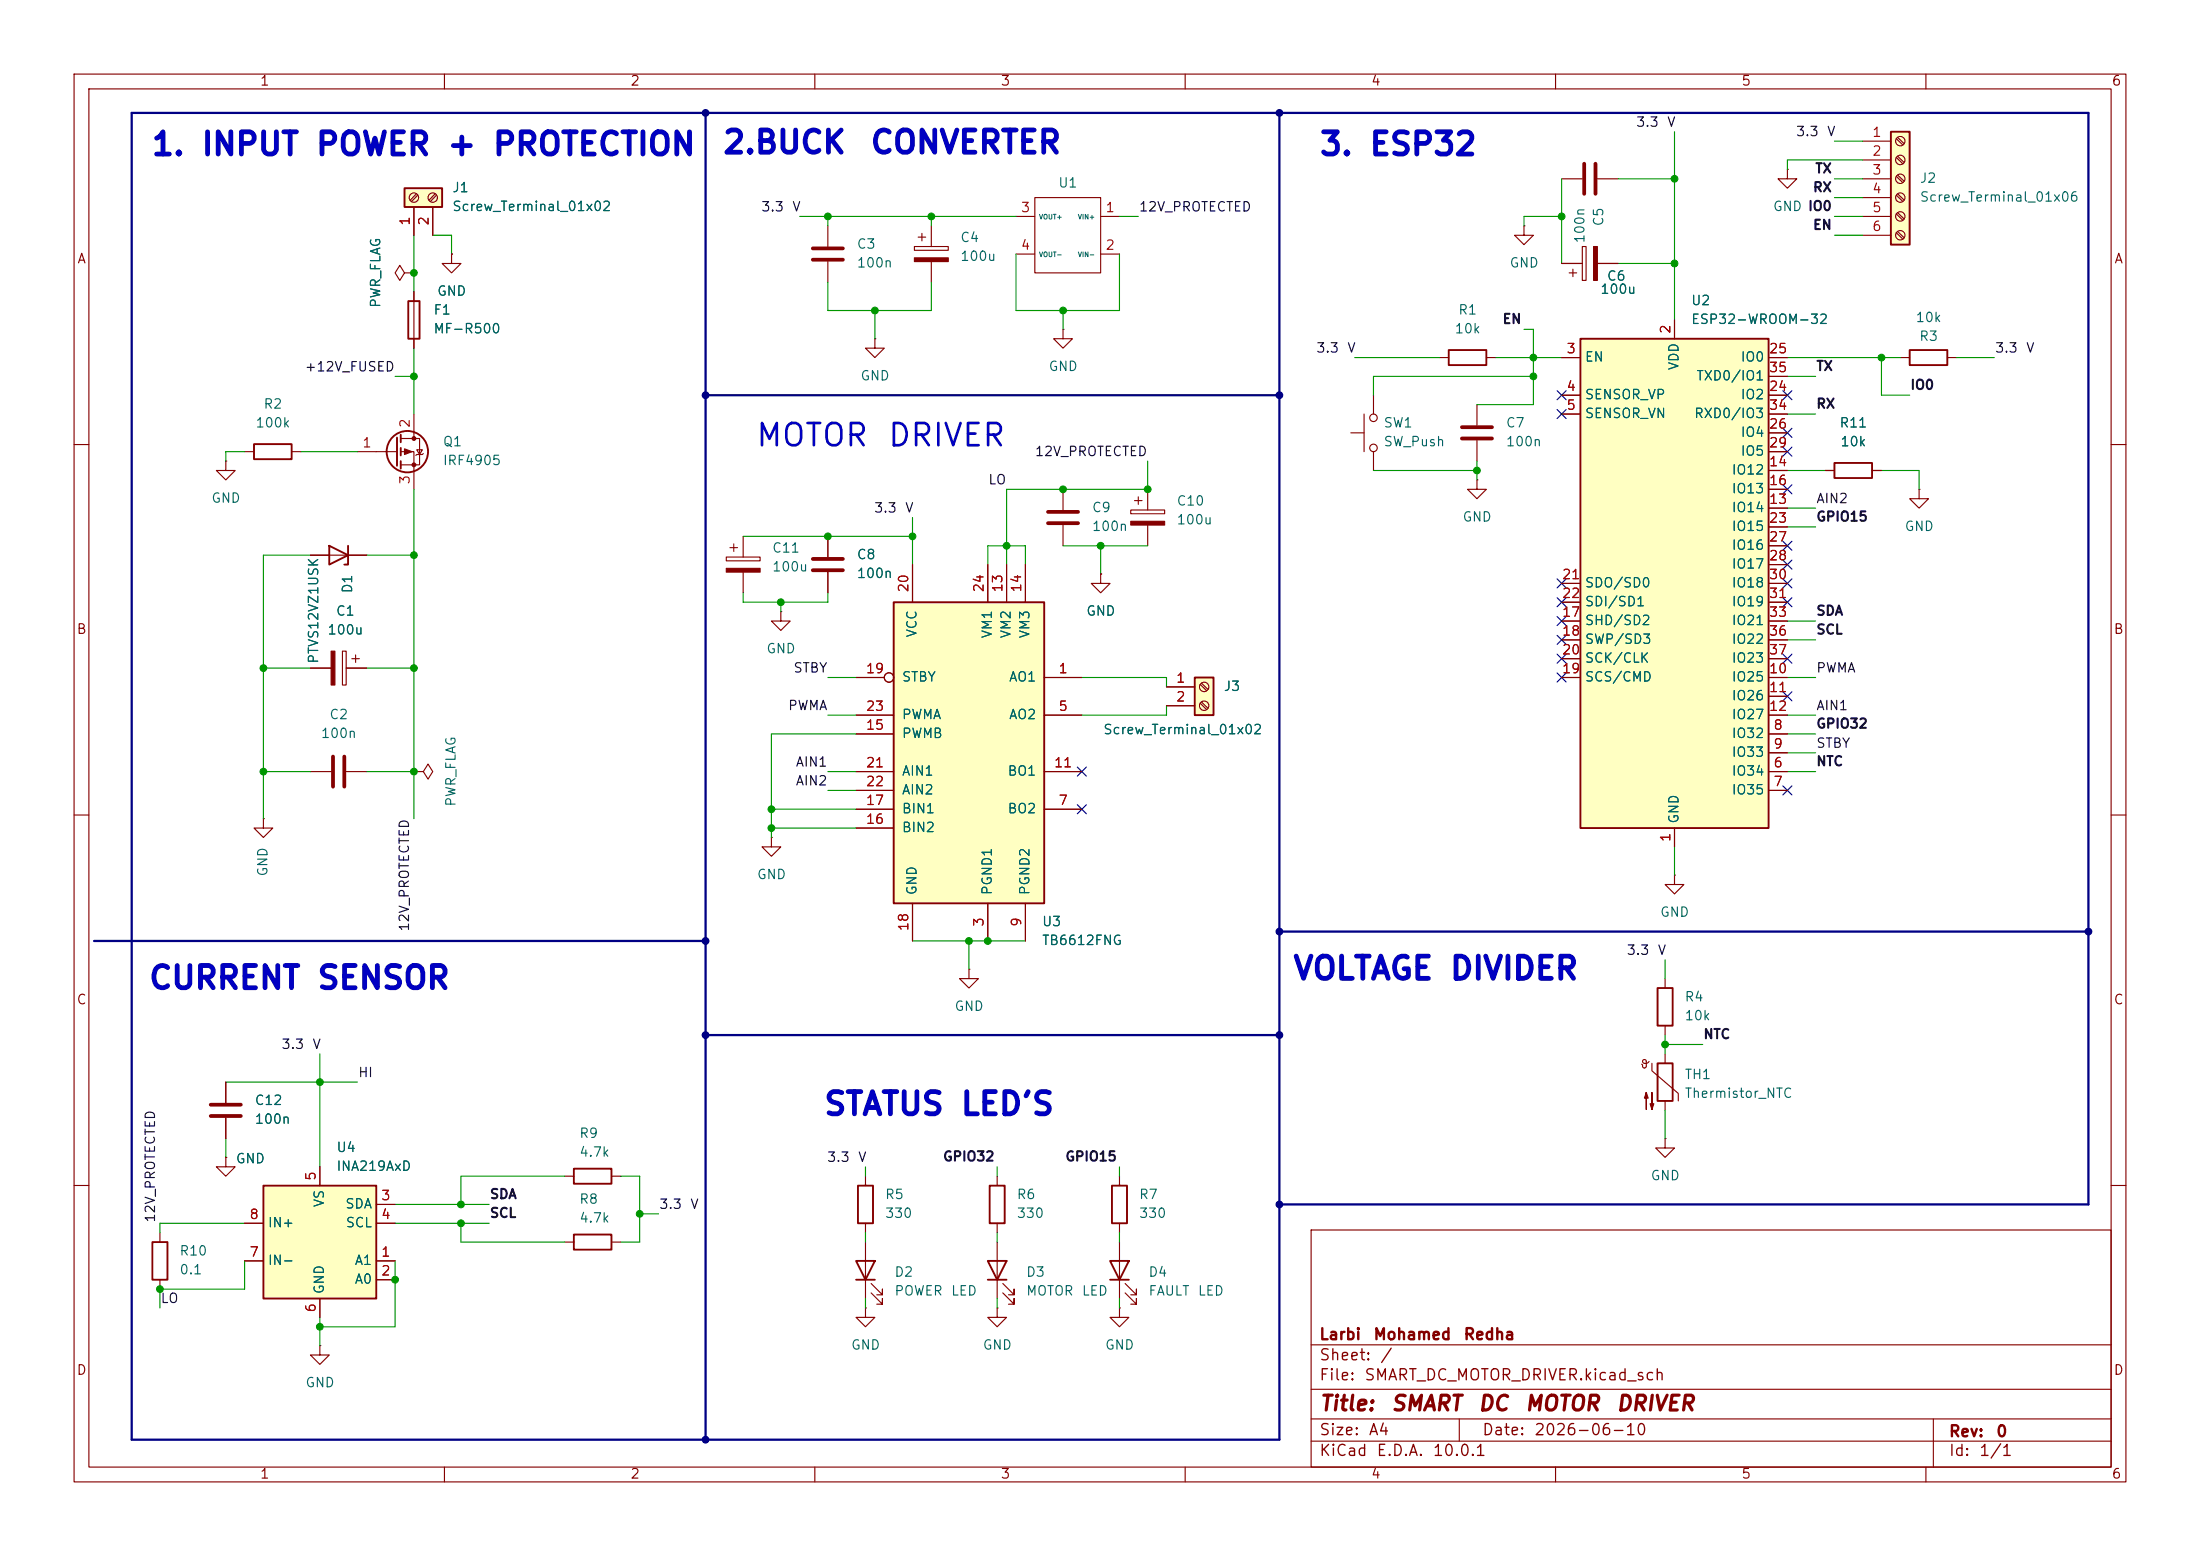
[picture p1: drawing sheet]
<svg xmlns="http://www.w3.org/2000/svg" width="297mm" height="210mm" viewBox="0 0 297 210" stroke-linecap="round" stroke-linejoin="round" font-family="sans-serif">
<g fill="none" stroke="#840000" stroke-width=".15">
<path d="M10 10h277v190h-277zM12 12h273v186h-273zM60 10v2M110 10v2M160 10v2M210 10v2M260 10v2M143.5 44.5v1.2h1.3l-1.3 1.3-1.3-1.3h1.3M143.5 44.5h.1M10 60h2M98 75.2h4.6v.5h-4.6zM98.6 73.9h1"/>
<path d="M99.1 73.4v1M100.3 72.4v2.8M100.3 77.2v2.8M111.8 72.4v2.8M111.8 77.2v2.8M285 60h2M10 110h2M35.6 110.5v1.3h1.2l-1.2 1.2-1.3-1.2h1.3M35.6 110.5h.1M285 110h2M10 160h2M134.6 167.6v7.7"/>
<path d="M135.4 174.5l1.5 1.5v-.7v.7h-.8M135.4 173.2l1.5 1.6v-.8v.8h-.8M177 166h108v32h-108zM285 160h2M60 198v2M110 198v2M160 198v2M177 194.5h108M177 191.5h108M177 187.5h108M177 181.5h108M197 191.5v3"/>
<path d="M210 198v2M260 198v2M261 191.5v6.5"/>
</g>
<path d="M133.3 170.2h2.6l-1.3 2.5zM133.3 172.7h2.6" fill="none" stroke="#840000" stroke-width=".25"/>
<path d="M98 76.7h4.6v.5h-4.6z" fill="#840000" stroke="#840000" stroke-width=".15"/>
<path d="M109.7 75.4h4.1M109.7 77h4.1" fill="none" stroke="#840000" stroke-width=".51"/>
<path d="M161.3 91.4h2.5v5.1h-2.5z" fill="#ffffc2"/>
<path d="M34.3 59.9h5.1v2.1h-5.1zM161.3 91.4h2.5v5.1h-2.5zM20.6 167.6h2v5.1h-2zM77.5 166.6h5v2.1h-5zM115.6 170.2h2.5l-1.3 2.5zM115.6 172.7h2.5M115.8 160h2.1v5.1h-2.1zM133.6 160h2v5.1h-2z" fill="none" stroke="#840000" stroke-width=".25"/>
<g fill="none" stroke="#840000" stroke-width=".15">
<path d="M123.4 33.3h4.6v.5h-4.6zM124 32h1M124.5 31.5v1M125.7 30.5v2.8M125.7 35.3v2.8M33 61h1.3M39.4 61h1.2M152.7 68.8h4.5v.5h-4.5zM153.2 67.6h1M153.7 67.1v1M154.9 66v2.8M154.9 70.9v2.8"/>
<path d="M157.5 92.7h3.8M157.5 95.3h3.8M162 92.4l.9 .8M162 94.9l.9 .9M162.2 92.2l.9 .8M162.2 94.7l.9 .9M130.8 130.8v1.3h1.3l-1.3 1.3-1.3-1.3h1.3M130.8 130.8h.1M116.8 158.8v1.2M134.6 158.8v1.2M21.6 166.4v1.2M21.6 172.7v1.3"/>
<path d="M76.2 167.6h1.3M82.5 167.6h1.3M116.8 176.5v1.3h1.3l-1.3 1.3-1.2-1.3h1.2M116.8 176.5h.1M116.8 165.1v1.3M116.8 167.6v7.7M117.6 174.5l1.5 1.5v-.7v.7h-.7M117.6 173.2l1.5 1.6v-.8v.8h-.7M134.6 176.5v1.3h1.3l-1.3 1.3-1.3-1.3h1.3M134.6 176.5h.1M134.6 165.1v1.3M43.2 181.6v1.3h1.2l-1.2 1.3-1.3-1.3h1.3"/>
<path d="M43.2 181.6h.1"/>
<circle cx="162.6" cy="92.7" r=".63"/>
<circle cx="162.6" cy="95.2" r=".63"/>
</g>
<g fill="#840000" stroke="#840000" stroke-width=".15">
<path d="M123.4 34.8h4.6v.5h-4.6z"/>
<path d="M152.7 70.4h4.5v.5h-4.5z"/>
</g>
<path d="M120.6 81.3h20.4v40.6h-20.4z" fill="#ffffc2"/>
<path d="M44.4 73.7l2.6 1.2-2.6 1.3zM47 73.7v2.5h-.5M120.6 81.3h20.4v40.6h-20.4zM77.5 157.7h5v2.1h-5zM149.9 170.2h2.5l-1.3 2.5zM149.9 172.7h2.5M150.1 160h2v5.1h-2z" fill="none" stroke="#840000" stroke-width=".25"/>
<g fill="none" stroke="#840000" stroke-width=".15">
<path d="M30.5 62.2v1.3h1.2l-1.2 1.3-1.3-1.3h1.3M30.5 62.2h.1M41.9 74.9h7.6M123.2 76.2v5.1M133.3 76.2v5.1M135.9 76.2v5.1M138.4 76.2v5.1M143.5 66v2.8M143.5 70.9v2.8M148.6 77.5v1.2h1.3l-1.3 1.3-1.3-1.3h1.3M148.6 77.5h.1M41.9 90.2h2.8"/>
<path d="M46.2 87.9h.5v4.6h-.5zM46.7 90.2h2.8M47.5 88.9h1M48 88.4v1M105.4 82.6v1.2h1.3l-1.3 1.3-1.3-1.3h1.3M105.4 82.6h.1M115.6 91.4h3.8M115.6 96.5h5M115.6 99.1h5M141 91.4h5M141 96.5h5M41.9 104.1h2.8"/>
<path d="M46.7 104.1h2.8M55.9 104.1h1.2l.7-1 .6 1-.6 1.1-.7-1.1M55.9 104.1h.1M104.1 113v1.3h1.3l-1.3 1.3-1.2-1.3h1.2M104.1 113h.1M115.6 109.2h5M115.6 104.1h5M115.6 111.8h5M115.6 106.7h5M141 109.2h5M141 104.1h5M123.2 121.9v5.1"/>
<path d="M133.3 121.9v5.1M138.4 121.9v5.1M30.5 156.2v1.3h1.2l-1.2 1.3-1.3-1.3h1.3M30.5 156.2h.1M30.5 146.1v2.7M30.5 150.9v2.8M76.2 158.8h1.3M82.5 158.8h1.3M151.1 158.8v1.2M151.1 176.5v1.3h1.3l-1.3 1.3-1.2-1.3h1.2M151.1 176.5h.1M151.1 165.1v1.3"/>
<path d="M151.1 167.6v7.7M151.9 174.5l1.5 1.5v-.7v.7h-.7M151.9 173.2l1.5 1.6v-.8v.8h-.7"/>
<circle cx="120" cy="91.4" r=".63"/>
</g>
<path d="M141.5 69.1h4M141.5 70.6h4M45 102.1v4.1M46.5 102.1v4.1M28.4 149.1h4.1M28.4 150.6h4.1" fill="none" stroke="#840000" stroke-width=".51"/>
<path d="M44.7 87.9h.5v4.6h-.5z" fill="#840000" stroke="#840000" stroke-width=".15"/>
<path d="M35.6 160h15.2v15.3h-15.2z" fill="#ffffc2"/>
<path d="M35.6 160h15.2v15.3h-15.2z" fill="none" stroke="#840000" stroke-width=".25"/>
<g fill="none" stroke="#840000" stroke-width=".15">
<path d="M54.6 36.8l-.6-1-.7 1 .7 1 .6-1h1.3M55.9 36.8h.1M61 34.3v1.3h1.2l-1.2 1.2-1.3-1.2h1.3M61 34.3h.1M111.8 30.5v2.8M111.8 35.3v2.8M43.2 157.5v2.5M33 170.2h2.6M33 165.1h2.6M43.2 175.3v2.5M50.8 170.2h2.5M50.8 172.7h2.5"/>
<path d="M50.8 162.6h2.5M50.8 165.1h2.5"/>
</g>
<path d="M109.7 33.5h4.1M109.7 35.1h4.1" fill="none" stroke="#840000" stroke-width=".51"/>
<path d="M54.6 25.4h5.1v2.5h-5.1z" fill="#ffffc2"/>
<g fill="none" stroke="#840000" stroke-width=".25">
<path d="M54.6 25.4h5.1v2.5h-5.1zM53.6 59.1v3.8M54.1 58.7v1M55.1 40.6h1.5v5.1h-1.5zM54.1 60.5v1M54.1 62.2v1M223.8 133.4h2v5h-2zM223.8 143.5h2v5.1h-2z"/>
<circle cx="55" cy="61" r="2.79"/>
</g>
<g fill="none" stroke="#840000" stroke-width=".15">
<path d="M55.9 27.9v3.9M55.9 39.4v7.6M56.2 26.2l-.8 .8M56.4 26.3l-.9 .9M58.4 27.9v3.9M58.8 26.2l-.9 .8M58.9 26.3l-.8 .9M137.2 29.2h2.5M137.2 34.3h2.5M139.7 26.7h8.9v10.1h-8.9zM148.6 29.2h2.5M148.6 34.3h2.5"/>
<path d="M205.7 30.5v1.3h1.3l-1.3 1.2-1.2-1.2h1.2M205.7 30.5h.1M54.1 59.2h2.5v3.5h-2.5M55.9 55.9v3.3M118.1 45.7v1.3h1.3l-1.3 1.3-1.3-1.3h1.3M118.1 45.7h.1M48.3 61h5.3M54.1 61h1.8v5M56.3 60.7h.7l-.4 .6zM57.1 61.2l-.1 .1h-.7l-.2 .2M226.1 118.1v1.3h1.2l-1.2 1.3-1.3-1.3h1.3M226.1 118.1h.1"/>
<path d="M224.8 132.1v1.3M224.8 138.4v1.3M222.6 143.3a.44 .44 0 0 1-.4 .3 .44 .44 0 0 1-.4-.4l.2-.2 .2 .1v.9l-.1 .1h-.2l-.3-.5M223 143.5v1l3.6 3.1v1M224.8 153.7v1.2h1.3l-1.3 1.3-1.3-1.3h1.3M224.8 153.7h.1M224.8 142.2v1.3M224.8 148.6v1.3"/>
<circle cx="55.9" cy="26.7" r=".63"/>
<circle cx="58.4" cy="26.7" r=".63"/>
</g>
<g fill="#840000" stroke="#840000" stroke-width=".15">
<path d="M54.6 60.6l1 .4-1 .3z"/>
<path d="M222.2 147.4l.3 .8h-.5l.2-.8v2.3z"/>
<path d="M223 147.4v2.3l-.2-.7h.5l-.3 .7z"/>
<circle cx="55.9" cy="59.2" r=".25"/>
<circle cx="55.9" cy="62.7" r=".25"/>
</g>
<path d="M213.4 45.7h25.4v66.1h-25.4z" fill="#ffffc2"/>
<path d="M195.6 47.2h5.1v2.1h-5.1zM213.4 45.7h25.4v66.1h-25.4zM247.6 62.5h5.1v2h-5.1z" fill="none" stroke="#840000" stroke-width=".25"/>
<g fill="none" stroke="#840000" stroke-width=".15">
<path d="M210.8 35.6h2.8M210.8 24.1h2.8M211.8 36.8h1.1M212.3 36.3v1M213.6 33.3h.5v4.5h-.5zM215.6 35.6h2.8M215.6 24.1h2.8M241.3 22.9v1.2h1.3l-1.3 1.3-1.3-1.3h1.3M241.3 22.9h.1M182.4 58.4h1.7M184.1 55.9v5.1M185.4 53.3v2.6"/>
<path d="M194.3 48.3h1.3M199.4 54.6v2.8M199.4 59.4v2.8M200.7 48.3h1.2M210.8 48.3h2.6M210.8 53.3h2.6M210.8 55.9h2.6M226.1 43.2v2.5M238.8 48.3h2.5M238.8 53.3h2.5M238.8 55.9h2.5M238.8 58.4h2.5"/>
<path d="M238.8 50.8h2.5M185.4 61v2.5M210.8 78.7h2.6M238.8 68.6h2.5M238.8 63.5h2.5M238.8 66h2.5M238.8 78.7h2.5M238.8 71.1h2.5M238.8 73.7h2.5M238.8 76.2h2.5M238.8 61h2.5M246.4 63.5h1.2"/>
<path d="M252.7 63.5h1.3M210.8 91.4h2.6M210.8 83.8h2.6M210.8 86.4h2.6M210.8 88.9h2.6M210.8 81.3h2.6M238.8 99.1h2.5M238.8 91.4h2.5M238.8 94h2.5M238.8 96.5h2.5M238.8 83.8h2.5M238.8 86.4h2.5"/>
<path d="M238.8 88.9h2.5M238.8 81.3h2.5M226.1 111.8v2.5M238.8 104.1h2.5M238.8 106.7h2.5M238.8 101.6h2.5"/>
<circle cx="185.4" cy="56.4" r=".51"/>
<circle cx="185.4" cy="60.5" r=".51"/>
</g>
<path d="M213.9 22.1v4.1M215.4 22.1v4.1M197.4 57.7h4M197.4 59.2h4" fill="none" stroke="#840000" stroke-width=".51"/>
<path d="M215.1 33.3h.5v4.5h-.5z" fill="#840000" stroke="#840000" stroke-width=".15"/>
<path d="M255.3 17.8h2.5v15.2h-2.5z" fill="#ffffc2"/>
<path d="M255.3 17.8h2.5v15.2h-2.5zM257.8 47.2h5.1v2.1h-5.1z" fill="none" stroke="#840000" stroke-width=".25"/>
<g fill="none" stroke="#840000" stroke-width=".15">
<path d="M251.5 19.1h3.8M256 18.7l.9 .9M256.2 18.5l.8 .9M55.9 36.8h.1M55.9 27.9v3.9M55.9 39.4v1.2M58.4 27.9v3.9M61 34.3h.1M210.8 35.6h2.8M215.6 35.6h2.8M251.5 21.6h3.8M251.5 24.1h3.8"/>
<path d="M251.5 26.7h3.8M251.5 29.2h3.8M251.5 31.8h3.8M256 21.3l.9 .8M256 23.8l.9 .8M256 26.3l.9 .9M256 28.9l.9 .8M256 31.4l.9 .9M256.2 21.1l.8 .8M256.2 23.6l.8 .9M256.2 26.2l.8 .8M256.2 28.7l.8 .8"/>
<path d="M256.2 31.2l.8 .9M55.9 45.7v1.3M210.8 48.3h2.6M210.8 53.3h2.6M210.8 55.9h2.6M226.1 43.2v2.5M238.8 48.3h2.5M238.8 53.3h2.5M238.8 55.9h2.5M238.8 58.4h2.5M238.8 50.8h2.5M256.5 48.3h1.3"/>
<path d="M262.9 48.3h1.3M41.9 74.9h2.5M47 74.9h2.5M111.8 72.4v2.8M111.8 77.2v2.8M123.2 76.2v5.1M133.3 76.2v5.1M135.9 76.2v5.1M138.4 76.2v5.1M148.6 77.5h.1M199.4 64.8v1.2h1.3l-1.3 1.3-1.3-1.3h1.3M199.4 64.8h.1"/>
<path d="M210.8 78.7h2.6M238.8 63.5h2.5M238.8 68.6h2.5M238.8 66h2.5M238.8 78.7h2.5M238.8 71.1h2.5M238.8 73.7h2.5M238.8 76.2h2.5M238.8 61h2.5M246.4 63.5h1.2M252.7 63.5h1.3M259.1 66v1.3h1.2l-1.2 1.3-1.3-1.3h1.3"/>
<path d="M259.1 66h.1M41.9 90.2h2.8M46.7 90.2h2.8M115.6 91.4h3.8M115.6 96.5h5M115.6 99.1h5M141 91.4h5M141 96.5h5M157.5 92.7h3.8M157.5 95.3h3.8M210.8 91.4h2.6M210.8 83.8h2.6"/>
<path d="M210.8 86.4h2.6M210.8 88.9h2.6M210.8 81.3h2.6M238.8 91.4h2.5M238.8 96.5h2.5M238.8 99.1h2.5M238.8 94h2.5M238.8 83.8h2.5M238.8 86.4h2.5M238.8 88.9h2.5M238.8 81.3h2.5M115.6 109.2h5"/>
<path d="M115.6 104.1h5M115.6 111.8h5M115.6 106.7h5M141 109.2h5M141 104.1h5M226.1 111.8v2.5M238.8 104.1h2.5M238.8 106.7h2.5M238.8 101.6h2.5M123.2 121.9v5.1M133.3 121.9v5.1M138.4 121.9v5.1"/>
<path d="M30.5 156.2h.1M30.5 146.1v2.7M30.5 150.9v2.8M43.2 157.5v2.5M33 170.2h2.6M33 165.1h2.6M43.2 175.3v2.5M50.8 170.2h2.5M50.8 172.7h2.5M50.8 162.6h2.5M50.8 165.1h2.5"/>
<circle cx="256.5" cy="19" r=".63"/>
<circle cx="256.5" cy="26.7" r=".63"/>
<circle cx="256.5" cy="21.6" r=".63"/>
<circle cx="256.5" cy="24.1" r=".63"/>
<circle cx="256.5" cy="29.2" r=".63"/>
<circle cx="256.5" cy="31.7" r=".63"/>
<circle cx="120" cy="91.4" r=".63"/>
</g>
<path d="M95.2 15.2v179.1M172.7 15.2v179.1h-154.9v-179.1h264.1v147.4h-109.2M95.2 53.3h77.5M12.7 127h82.5M95.2 139.7h77.5M172.7 125.7h109.2" fill="none" stroke="#000084" stroke-width=".3"/>
<g fill="none" stroke="#009600" stroke-width=".15">
<path d="M226.1 17.8v25.4M247.6 19.1h3.9M55.9 31.8v7.6M58.4 31.8h2.6v2.5M107.9 29.2h29.3M111.8 29.2v1.3M111.8 38.1v3.8h13.9v-3.8M125.7 29.2v1.3M137.2 34.3v7.6h13.9v-7.6M151.1 29.2h2.6M210.8 24.1v11.5M210.8 29.2h-5.1v1.3"/>
<path d="M218.4 24.1h7.7M218.4 35.6h7.7M247.6 29.2h3.9M247.6 24.1h3.9M247.6 26.7h3.9M247.6 31.8h3.9M251.5 21.6h-10.2v1.3M53.3 50.8h2.6M55.9 47v8.9M118.1 41.9v3.8M143.5 41.9v2.6M182.9 48.3h11.4"/>
<path d="M201.9 48.3h8.9M205.7 44.5h1.3v10.1h-7.6M207 50.8h-21.6v2.5M241.3 50.8h3.8M241.3 48.3h15.2M241.3 55.9h3.8M254 48.3v5h3.8M264.2 48.3h5M33 61h-2.5v1.2M40.6 61h7.7M41.9 74.9h-6.3v35.6M49.5 74.9h6.4"/>
<path d="M55.9 66v44.5M100.3 72.4h22.9M123.2 69.9v6.3M133.3 76.2v-2.5h5.1v2.5M143.5 73.7h11.4M148.6 73.7v3.8M154.9 62.2v3.8h-19v10.2M185.4 63.5h14M199.4 62.2v2.6M241.3 63.5h5.1M241.3 71.1h3.8M241.3 68.6h3.8"/>
<path d="M254 63.5h5.1v2.5M35.6 90.2h6.3M49.5 90.2h6.4M100.3 80v1.3h11.5v-1.3M105.4 81.3v1.3M111.8 91.4h3.8M111.8 96.5h3.8M115.6 99.1h-11.5v13.9M146 91.4h11.5v1.3M157.5 95.3v1.2h-11.5M241.3 91.4h3.8M241.3 99.1h3.8"/>
<path d="M241.3 96.5h3.8M241.3 83.8h3.8M241.3 86.4h3.8M35.6 104.1h6.3M49.5 104.1h6.4M104.1 109.2h11.5M104.1 111.8h11.5M111.8 104.1h3.8M111.8 106.7h3.8M226.1 114.3v3.8M241.3 104.1h3.8M241.3 101.6h3.8"/>
<path d="M123.2 127h15.2M130.8 127v3.8M224.8 129.5v2.6M224.8 139.7v2.5M30.5 146.1h17.8M30.5 153.7v2.5M43.2 142.2v15.3M76.2 158.8h-14v3.8M83.8 158.8h2.6v8.8h-2.6M116.8 157.5v1.3M134.6 157.5v1.3M151.1 157.5v1.3"/>
<path d="M224.8 149.9v3.8M224.8 141h5.1M33 165.1h-11.4v1.3M33 170.2v3.8h-11.4v2.5M43.2 177.8v3.8M53.3 162.6h12.7M53.3 165.1h12.7M53.3 170.2v8.9h-10.1M62.2 165.1v2.5h14M86.4 163.8h2.5M116.8 166.4v1.2M116.8 175.3v1.2"/>
<path d="M134.6 166.4v1.2M134.6 175.3v1.2M151.1 166.4v1.2M151.1 175.3v1.2"/>
</g>
<g fill="none" stroke="#000084" stroke-width=".15">
<path d="M210.2 52.7l1.2 1.2M210.2 55.3l1.2 1.2M211.4 52.7l-1.2 1.2M211.4 55.3l-1.2 1.2M240.7 52.7l1.2 1.2M240.7 57.8l1.2 1.2M241.9 52.7l-1.2 1.2M241.9 57.8l-1.2 1.2M210.2 78.1l1.2 1.2M211.4 78.1l-1.2 1.2M240.7 60.4l1.2 1.2M240.7 65.4l1.2 1.2"/>
<path d="M240.7 73.1l1.2 1.2M240.7 75.6l1.2 1.2M240.7 78.1l1.2 1.2M241.9 60.4l-1.2 1.2M241.9 65.4l-1.2 1.2M241.9 73.1l-1.2 1.2M241.9 75.6l-1.2 1.2M241.9 78.1l-1.2 1.2M210.2 90.8l1.2 1.2M210.2 85.8l1.2 1.2M210.2 88.3l1.2 1.2M210.2 83.2l1.2 1.2"/>
<path d="M210.2 80.7l1.2 1.2M211.4 90.8l-1.2 1.2M211.4 83.2l-1.2 1.2M211.4 88.3l-1.2 1.2M211.4 85.8l-1.2 1.2M211.4 80.7l-1.2 1.2M240.7 80.7l1.2 1.2M240.7 93.4l1.2 1.2M240.7 88.3l1.2 1.2M241.9 80.7l-1.2 1.2M241.9 93.4l-1.2 1.2M241.9 88.3l-1.2 1.2"/>
<path d="M145.4 103.5l1.3 1.2M145.4 108.6l1.3 1.2M146.7 103.5l-1.3 1.2M146.7 108.6l-1.3 1.2M240.7 106.1l1.2 1.2M241.9 106.1l-1.2 1.2"/>
</g>
<g fill="#009600" stroke="#009600" stroke-width=".14">
<circle cx="105.4" cy="81.3" r=".46"/>
<circle cx="104.1" cy="109.2" r=".46"/>
<circle cx="104.1" cy="111.8" r=".46"/>
<circle cx="35.6" cy="90.2" r=".46"/>
<circle cx="55.9" cy="74.9" r=".46"/>
<circle cx="55.9" cy="90.2" r=".46"/>
<circle cx="86.4" cy="163.8" r=".46"/>
<circle cx="62.2" cy="162.6" r=".46"/>
<circle cx="55.9" cy="104.1" r=".46"/>
<circle cx="35.6" cy="104.1" r=".46"/>
<circle cx="111.8" cy="72.4" r=".46"/>
<circle cx="43.2" cy="146.1" r=".46"/>
<circle cx="62.2" cy="165.1" r=".46"/>
<circle cx="21.6" cy="174" r=".46"/>
<circle cx="43.2" cy="179.1" r=".46"/>
<circle cx="53.3" cy="172.7" r=".46"/>
<circle cx="55.9" cy="36.8" r=".46"/>
<circle cx="55.9" cy="50.8" r=".46"/>
<circle cx="125.7" cy="29.2" r=".46"/>
<circle cx="143.5" cy="41.9" r=".46"/>
<circle cx="111.8" cy="29.2" r=".46"/>
<circle cx="224.8" cy="141" r=".46"/>
<circle cx="154.9" cy="66" r=".46"/>
<circle cx="118.1" cy="41.9" r=".46"/>
<circle cx="143.5" cy="66" r=".46"/>
<circle cx="135.9" cy="73.7" r=".46"/>
<circle cx="148.6" cy="73.7" r=".46"/>
<circle cx="123.2" cy="72.4" r=".46"/>
<circle cx="130.8" cy="127" r=".46"/>
<circle cx="133.3" cy="127" r=".46"/>
<circle cx="199.4" cy="63.5" r=".46"/>
<circle cx="254" cy="48.3" r=".46"/>
<circle cx="226.1" cy="24.1" r=".46"/>
<circle cx="226.1" cy="35.6" r=".46"/>
<circle cx="207" cy="48.3" r=".46"/>
<circle cx="207" cy="50.8" r=".46"/>
<circle cx="210.8" cy="29.2" r=".46"/>
</g>
<g fill="#000084" stroke="#000084" stroke-width=".14">
<circle cx="95.2" cy="194.3" r=".46"/>
<circle cx="95.2" cy="127" r=".46"/>
<circle cx="95.2" cy="139.7" r=".46"/>
<circle cx="95.2" cy="15.2" r=".46"/>
<circle cx="95.2" cy="53.3" r=".46"/>
<circle cx="172.7" cy="15.2" r=".46"/>
<circle cx="172.7" cy="53.3" r=".46"/>
<circle cx="281.9" cy="125.7" r=".46"/>
<circle cx="172.7" cy="162.6" r=".46"/>
<circle cx="172.7" cy="139.7" r=".46"/>
<circle cx="172.7" cy="125.7" r=".46"/>
</g>
<g font-size="3" fill="#0000c2">
<text x="20.3" y="21.7">1. INPUT POWER + PROTECTION</text>
<text x="97.4" y="21.5">2.BUCK</text>
<text x="117.3" y="21.5">CONVERTER</text>
<text x="178" y="21.7">3. ESP32</text>
<text x="101.9" y="61">MOTOR</text>
<text x="119.7" y="61">DRIVER</text>
<text x="19.9" y="134.2">CURRENT SENSOR</text>
<text x="174.4" y="132.9">VOLTAGE DIVIDER</text>
<text x="111.1" y="151.2">STATUS LED'S</text>
</g>
<g font-size="2" fill="#840000">
<text x="178" y="190.9">Title:</text>
<text x="187.7" y="190.9">SMART</text>
<text x="199.4" y="190.9">DC</text>
<text x="205.7" y="190.9">MOTOR</text>
<text x="218.1" y="190.9">DRIVER</text>
</g>
<g font-size="1.5" fill="#840000">
<text x="178" y="184">Sheet:</text>
<text x="178" y="181.2">Larbi</text>
<text x="185.3" y="181.2">Mohamed</text>
<text x="186.2" y="184">/</text>
<text x="197.5" y="181.2">Redha</text>
<text x="178" y="186.7">File:</text>
<text x="184.1" y="186.7">SMART_DC_MOTOR_DRIVER.kicad_sch</text>
<text x="178" y="196.9">KiCad</text>
<text x="178" y="194.1">Size:</text>
<text x="184.7" y="194.1">A4</text>
<text x="185.7" y="196.9">E.D.A.</text>
<text x="193.3" y="196.9">10.0.1</text>
<text x="200" y="194.1">Date:</text>
<text x="207" y="194.1">2026-06-10</text>
<text x="263" y="194.3">Rev:</text>
<text x="263" y="196.9">Id:</text>
<text x="267.1" y="196.9">1/1</text>
<text x="269.4" y="194.3">0</text>
</g>
<g font-size="1.3" fill="#840000">
<text x="35" y="11.9">1</text>
<text x="85" y="11.9">2</text>
<text x="135" y="11.9">3</text>
<text x="185" y="11.9">4</text>
<text x="235" y="11.9">5</text>
<text x="285" y="11.9">6</text>
<text x="10.3" y="35.9">A</text>
<text x="285.3" y="35.9">A</text>
<text x="10.3" y="85.9">B</text>
<text x="285.3" y="85.9">B</text>
<text x="10.3" y="135.9">C</text>
<text x="285.3" y="135.9">C</text>
<text x="10.3" y="185.9">D</text>
<text x="285.3" y="185.9">D</text>
<text x="35" y="199.9">1</text>
<text x="85" y="199.9">2</text>
<text x="135" y="199.9">3</text>
<text x="185" y="199.9">4</text>
<text x="235" y="199.9">5</text>
<text x="285" y="199.9">6</text>
</g>
<g font-size="1.3" fill="#0f0f0f">
<text x="220.8" y="17.4">3.3</text>
<text x="225" y="17.4">V</text>
<text x="242.4" y="18.7">3.3</text>
<text x="245" y="23.7">TX</text>
<text x="246.6" y="18.7">V</text>
<text x="102.7" y="28.9">3.3</text>
<text x="106.9" y="28.9">V</text>
<text x="153.7" y="28.9">12V_PROTECTED</text>
<text x="244.7" y="26.2">RX</text>
<text x="244.7" y="31.3">EN</text>
<text x="177.6" y="47.9">3.3</text>
<text x="181.8" y="47.9">V</text>
<text x="202.8" y="44">EN</text>
<text x="269.2" y="47.9">3.3</text>
<text x="273.4" y="47.9">V</text>
<text x="41" y="50.5">+12V_FUSED</text>
<text x="245.1" y="50.4">TX</text>
<text x="257.8" y="52.9">IO0</text>
<text x="245.1" y="55.4">RX</text>
<text x="133.3" y="65.7">LO</text>
<text x="139.6" y="61.9">12V_PROTECTED</text>
<text x="117.9" y="69.5">3.3</text>
<text x="122.1" y="69.5">V</text>
<text x="245.1" y="70.7">GPIO15</text>
<text x="245.1" y="68.2">AIN2</text>
<text x="245.1" y="83.4">SDA</text>
<text x="245.1" y="85.9">SCL</text>
<text x="107" y="91.1">STBY</text>
<text x="245.1" y="91.1">PWMA</text>
<text x="106.3" y="96.2">PWMA</text>
<text x="245.1" y="101.3">STBY</text>
<text x="245.1" y="96.2">AIN1</text>
<text x="245.1" y="98.6">GPIO32</text>
<text x="107.3" y="106.3">AIN2</text>
<text x="107.3" y="103.8">AIN1</text>
<text x="245.1" y="103.7">NTC</text>
<text x="55.5" y="125.8" transform="rotate(-90 55.5 125.8)">12V_PROTECTED</text>
<text x="219.5" y="129.2">3.3</text>
<text x="223.7" y="129.2">V</text>
<text x="37.9" y="141.9">3.3</text>
<text x="42.1" y="141.9">V</text>
<text x="229.9" y="140.5">NTC</text>
<text x="48.3" y="145.7">HI</text>
<text x="111.6" y="157.1">3.3</text>
<text x="115.8" y="157.1">V</text>
<text x="127.2" y="157">GPIO32</text>
<text x="143.7" y="157">GPIO15</text>
<text x="21.2" y="165.1" transform="rotate(-90 21.2 165.1)">12V_PROTECTED</text>
<text x="66" y="162.1">SDA</text>
<text x="66" y="164.7">SCL</text>
<text x="88.9" y="163.5">3.3</text>
<text x="93.1" y="163.5">V</text>
<text x="21.6" y="176.2">LO</text>
</g>
<g font-size="1.3" fill="#a90000">
<text x="252.7" y="18.8">1</text>
<text x="252.7" y="21.3">2</text>
<text x="252.7" y="23.9">3</text>
<text x="137.7" y="29">3</text>
<text x="149.2" y="29">1</text>
<text x="252.7" y="26.4">4</text>
<text x="252.7" y="29">5</text>
<text x="55.6" y="30.6" transform="rotate(-90 55.6 30.6)">1</text>
<text x="58.2" y="30.6" transform="rotate(-90 58.2 30.6)">2</text>
<text x="137.7" y="34">4</text>
<text x="149.2" y="34">2</text>
<text x="252.7" y="31.5">6</text>
<text x="225.8" y="45.2" transform="rotate(-90 225.8 45.2)">2</text>
<text x="211.4" y="48">3</text>
<text x="211.4" y="53.1">4</text>
<text x="238.7" y="53.1">24</text>
<text x="238.7" y="48">25</text>
<text x="238.7" y="50.5">35</text>
<text x="55.6" y="57.9" transform="rotate(-90 55.6 57.9)">2</text>
<text x="211.4" y="55.6">5</text>
<text x="238.7" y="58.2">26</text>
<text x="238.7" y="55.6">34</text>
<text x="48.8" y="60.7">1</text>
<text x="55.6" y="65.5" transform="rotate(-90 55.6 65.5)">3</text>
<text x="238.7" y="63.2">14</text>
<text x="238.7" y="65.8">16</text>
<text x="238.7" y="60.7">29</text>
<text x="238.7" y="68.3">13</text>
<text x="238.7" y="70.9">23</text>
<text x="238.7" y="73.4">27</text>
<text x="238.7" y="75.9">28</text>
<text x="122.9" y="80.1" transform="rotate(-90 122.9 80.1)">20</text>
<text x="133.1" y="80.1" transform="rotate(-90 133.1 80.1)">24</text>
<text x="135.6" y="80.1" transform="rotate(-90 135.6 80.1)">13</text>
<text x="138.2" y="80.1" transform="rotate(-90 138.2 80.1)">14</text>
<text x="210.8" y="83.6">17</text>
<text x="210.8" y="78.5">21</text>
<text x="210.8" y="81">22</text>
<text x="238.7" y="78.5">30</text>
<text x="238.7" y="81">31</text>
<text x="238.7" y="83.6">33</text>
<text x="210.8" y="86.1">18</text>
<text x="210.8" y="88.6">20</text>
<text x="238.7" y="86.1">36</text>
<text x="238.7" y="88.6">37</text>
<text x="116.8" y="91.2">19</text>
<text x="142.8" y="91.2">1</text>
<text x="158.7" y="92.5">1</text>
<text x="158.7" y="95">2</text>
<text x="210.8" y="91.2">19</text>
<text x="238.7" y="91.2">10</text>
<text x="238.7" y="93.7">11</text>
<text x="116.8" y="98.8">15</text>
<text x="116.8" y="96.3">23</text>
<text x="142.8" y="96.3">5</text>
<text x="238.7" y="96.3">12</text>
<text x="239.3" y="98.8">8</text>
<text x="239.3" y="101.3">9</text>
<text x="116.8" y="103.9">21</text>
<text x="116.8" y="106.4">22</text>
<text x="142.2" y="103.9">11</text>
<text x="239.3" y="103.9">6</text>
<text x="239.3" y="106.4">7</text>
<text x="116.8" y="111.5">16</text>
<text x="116.8" y="109">17</text>
<text x="142.8" y="109">7</text>
<text x="225.8" y="113.7" transform="rotate(-90 225.8 113.7)">1</text>
<text x="122.9" y="125.8" transform="rotate(-90 122.9 125.8)">18</text>
<text x="133.1" y="125.2" transform="rotate(-90 133.1 125.2)">3</text>
<text x="138.2" y="125.2" transform="rotate(-90 138.2 125.2)">9</text>
<text x="42.9" y="159.5" transform="rotate(-90 42.9 159.5)">5</text>
<text x="33.6" y="164.8">8</text>
<text x="51.4" y="162.3">3</text>
<text x="51.4" y="164.8">4</text>
<text x="33.6" y="169.9">7</text>
<text x="51.4" y="169.9">1</text>
<text x="51.4" y="172.5">2</text>
<text x="42.9" y="177.2" transform="rotate(-90 42.9 177.2)">6</text>
</g>
<g font-size="1.3" fill="#006464">
<text x="61" y="26.3">J1</text>
<text x="61" y="28.8">Screw_Terminal_01x02</text>
<text x="142.8" y="25.6">U1</text>
<text x="239.3" y="28.8">GND IO0</text>
<text x="259.1" y="25">J2</text>
<text x="259.1" y="27.5">Screw_Terminal_01x06</text>
<text x="115.6" y="33.9">C3</text>
<text x="129.5" y="33">C4</text>
<text x="129.5" y="35.5">100u</text>
<text x="214.2" y="32.9" transform="rotate(-90 214.2 32.9)">100n</text>
<text x="216.8" y="30.6" transform="rotate(-90 216.8 30.6)">C5</text>
<text x="51.7" y="41.6" transform="rotate(-90 51.7 41.6)">PWR_FLAG</text>
<text x="58.9" y="40.2">GND</text>
<text x="115.6" y="36.4">100n</text>
<text x="203.7" y="36.4">GND</text>
<text x="215.9" y="40">100u</text>
<text x="216.8" y="38.2">C6</text>
<text x="228.2" y="41.5">U2</text>
<text x="58.4" y="42.8">F1</text>
<text x="58.4" y="45.3">MF-R500</text>
<text x="196.3" y="45.3">10k</text>
<text x="196.8" y="42.8">R1</text>
<text x="228.2" y="44">ESP32-WROOM-32</text>
<text x="258.5" y="43.8">10k</text>
<text x="259" y="46.3">R3</text>
<text x="116.1" y="51.7">GND</text>
<text x="141.5" y="50.4">GND</text>
<text x="213.9" y="49.1">EN</text>
<text x="226.9" y="50.1" transform="rotate(-90 226.9 50.1)">VDD</text>
<text x="228.9" y="51.7">TXD0/IO1</text>
<text x="234.9" y="49.1">IO0</text>
<text x="34.4" y="58">100k</text>
<text x="35.5" y="55.5">R2</text>
<text x="186.7" y="58">SW1</text>
<text x="203.2" y="58">C7</text>
<text x="213.9" y="54.2">SENSOR_VP</text>
<text x="213.9" y="56.7">SENSOR_VN</text>
<text x="228.6" y="56.7">RXD0/IO3</text>
<text x="234.9" y="54.2">IO2</text>
<text x="234.9" y="59.3">IO4</text>
<text x="248.2" y="58">R11</text>
<text x="59.7" y="60.6">Q1</text>
<text x="59.7" y="63.1">IRF4905</text>
<text x="186.7" y="60.6">SW_Push</text>
<text x="203.2" y="60.6">100n</text>
<text x="233.7" y="64.4">IO12</text>
<text x="234.9" y="61.8">IO5</text>
<text x="248.4" y="60.6">10k</text>
<text x="28.4" y="68.2">GND</text>
<text x="147.3" y="69.4">C9</text>
<text x="147.3" y="72">100n</text>
<text x="158.8" y="71.1">100u</text>
<text x="158.8" y="68.6">C10</text>
<text x="197.4" y="70.7">GND</text>
<text x="233.7" y="69.4">IO14</text>
<text x="233.7" y="66.9">IO13</text>
<text x="233.7" y="72">IO15</text>
<text x="257" y="72">GND</text>
<text x="104.1" y="77.4">100u</text>
<text x="104.1" y="74.9">C11</text>
<text x="115.6" y="75.8">C8</text>
<text x="233.7" y="74.5">IO16</text>
<text x="233.7" y="77.1">IO17</text>
<text x="45.3" y="83.4">C1</text>
<text x="47.9" y="80.2" transform="rotate(-90 47.9 80.2)">D1</text>
<text x="115.6" y="78.3">100n</text>
<text x="146.6" y="83.4">GND</text>
<text x="213.9" y="79.6">SDO/SD0</text>
<text x="213.9" y="82.1">SDI/SD1</text>
<text x="233.7" y="79.6">IO18</text>
<text x="233.7" y="82.1">IO19</text>
<text x="43.3" y="89.7" transform="rotate(-90 43.3 89.7)">PTVS12VZ1USK</text>
<text x="44.1" y="86">100u</text>
<text x="103.4" y="88.5">GND</text>
<text x="124.1" y="86.1" transform="rotate(-90 124.1 86.1)">VCC</text>
<text x="134.2" y="86.2" transform="rotate(-90 134.2 86.2)">VM1</text>
<text x="136.8" y="86.2" transform="rotate(-90 136.8 86.2)">VM2</text>
<text x="139.3" y="86.2" transform="rotate(-90 139.3 86.2)">VM3</text>
<text x="213.9" y="84.7">SHD/SD2</text>
<text x="213.9" y="87.2">SWP/SD3</text>
<text x="213.9" y="89.8">SCK/CLK</text>
<text x="233.7" y="84.7">IO21</text>
<text x="233.7" y="87.2">IO22</text>
<text x="233.7" y="89.8">IO23</text>
<text x="121.7" y="92.3">STBY</text>
<text x="136.1" y="92.3">AO1</text>
<text x="165.1" y="93.6">J3</text>
<text x="213.9" y="92.3">SCS/CMD</text>
<text x="233.7" y="92.3">IO25</text>
<text x="233.7" y="94.8">IO26</text>
<text x="43.2" y="99.9">100n</text>
<text x="44.4" y="97.4">C2</text>
<text x="121.7" y="99.9">PWMB</text>
<text x="121.7" y="97.4">PWMA</text>
<text x="136.1" y="97.4">AO2</text>
<text x="148.9" y="99.4">Screw_Terminal_01x02</text>
<text x="233.7" y="99.9">IO32</text>
<text x="233.7" y="97.4">IO27</text>
<text x="121.7" y="105">AIN1</text>
<text x="121.7" y="107.5">AIN2</text>
<text x="135.9" y="105">BO1</text>
<text x="233.7" y="105">IO34</text>
<text x="233.7" y="107.5">IO35</text>
<text x="233.7" y="102.5">IO33</text>
<text x="61.8" y="109" transform="rotate(-90 61.8 109)">PWR_FLAG</text>
<text x="121.7" y="112.6">BIN2</text>
<text x="121.7" y="110.1">BIN1</text>
<text x="135.9" y="110.1">BO2</text>
<text x="226.9" y="111.3" transform="rotate(-90 226.9 111.3)">GND</text>
<text x="36.4" y="118.4" transform="rotate(-90 36.4 118.4)">GND</text>
<text x="102.1" y="119">GND</text>
<text x="124.1" y="120.9" transform="rotate(-90 124.1 120.9)">GND</text>
<text x="134.2" y="120.9" transform="rotate(-90 134.2 120.9)">PGND1</text>
<text x="139.3" y="120.9" transform="rotate(-90 139.3 120.9)">PGND2</text>
<text x="140.6" y="125.3">U3</text>
<text x="224" y="124.1">GND</text>
<text x="140.6" y="127.9">TB6612FNG</text>
<text x="128.8" y="136.8">GND</text>
<text x="227.3" y="135.5">R4</text>
<text x="227.3" y="138">10k</text>
<text x="34.3" y="149.5">C12</text>
<text x="227.3" y="146">TH1</text>
<text x="227.3" y="148.5">Thermistor_NTC</text>
<text x="34.3" y="152">100n</text>
<text x="45.3" y="155.8">U4</text>
<text x="78.1" y="153.9">R9</text>
<text x="31.7" y="157.3">GND</text>
<text x="45.3" y="158.3">INA219AxD</text>
<text x="78.1" y="156.4">4.7k</text>
<text x="222.8" y="159.6">GND</text>
<text x="36.1" y="166">IN+</text>
<text x="44" y="163" transform="rotate(-90 44 163)">VS</text>
<text x="46.5" y="163.4">SDA</text>
<text x="46.6" y="166">SCL</text>
<text x="78.1" y="162.8">R8</text>
<text x="78.1" y="165.3">4.7k</text>
<text x="119.4" y="162.2">R5</text>
<text x="119.4" y="164.7">330</text>
<text x="137.2" y="162.2">R6</text>
<text x="137.2" y="164.7">330</text>
<text x="153.7" y="162.2">R7</text>
<text x="153.7" y="164.7">330</text>
<text x="24.1" y="169.8">R10</text>
<text x="24.1" y="172.3">0.1</text>
<text x="36.1" y="171">IN-</text>
<text x="47.8" y="171">A1</text>
<text x="47.8" y="173.6">A0</text>
<text x="120.7" y="172.6">D2</text>
<text x="138.4" y="172.6">D3</text>
<text x="154.9" y="172.6">D4</text>
<text x="44" y="174.8" transform="rotate(-90 44 174.8)">GND</text>
<text x="120.7" y="175.2">POWER</text>
<text x="128.3" y="175.2">LED</text>
<text x="138.4" y="175.2">MOTOR</text>
<text x="146" y="175.2">LED</text>
<text x="154.9" y="175.2">FAULT</text>
<text x="161.6" y="175.2">LED</text>
<text x="114.8" y="182.5">GND</text>
<text x="132.6" y="182.5">GND</text>
<text x="149.1" y="182.5">GND</text>
<text x="41.1" y="187.6">GND</text>
</g>
<g font-size=".6" fill="#006464">
<text x="140.2" y="29.8">VOUT+</text>
<text x="145.5" y="29.8">VIN+</text>
<text x="140.2" y="34.8">VOUT-</text>
<text x="145.5" y="34.8">VIN-</text>
</g>
</svg>
